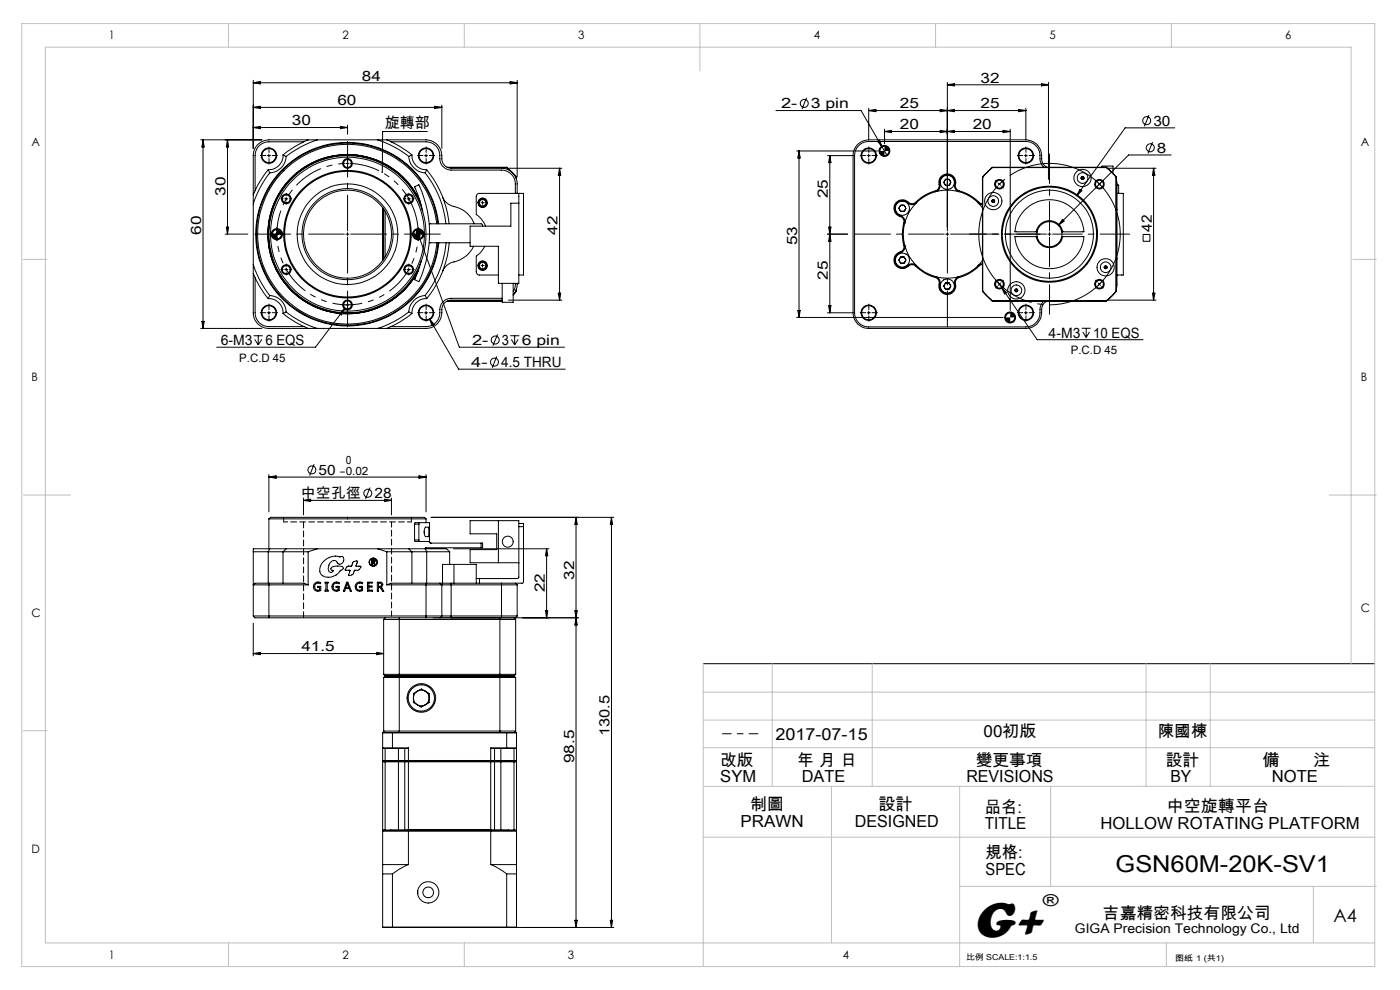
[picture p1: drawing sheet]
<svg xmlns="http://www.w3.org/2000/svg" width="297mm" height="210mm" viewBox="0 0 297 210" stroke-linecap="round" stroke-linejoin="round" font-family="sans-serif">
<g fill="none" stroke="#000" stroke-width=".21">
<path d="M53.7 17v14.5M53.7 17.6l1.5-.3v.5zM53.7 17.6h56M108.2 17.3l1.5 .3-1.5 .2zM109.7 17v20.5M201 17.5v30.7M201 18l1.5-.3v.5zM201 18h21.4M220.9 17.7l1.5 .3-1.5 .2zM222.4 17.5v20.6M42.6 29.7h13M43.1 29.7l.2 1.5h-.5z"/>
<path d="M43.1 29.7v40M48.3 29.7v20M48.3 29.7l.2 1.5h-.5zM53.7 22.8l1.5-.3v.5zM53.7 22.8h40M53.7 27h20M53.7 27l1.5-.2v.5zM56.7 33h.7M56.9 36a19.7 19.7 0 0 0-3.2 5.3M56.9 36l.3 .7M57 32.7v.6M57.2 36.7a20.7 20.7 0 0 0-3.5 6.6"/>
<path d="M60 32.9a3 3 0 0 1-3.1 3.1M60 32.9l.7 .3M60.7 33.2a3.7 3.7 0 0 1-3.5 3.5M64.5 30.1h-7.5a2.89 2.89 0 0 0-2.9 2.9v7.5M65.4 29.7a21.1 21.1 0 0 0-5.4 3.2M67.3 29.7a21.8 21.8 0 0 0-6.6 3.5M72.2 26.8l1.5 .2-1.5 .3zM73.4 34.7h.6M73.7 34.4v.6M73.7 26.6v1.9M80.1 29.7a21.8 21.8 0 0 1 6.6 3.5M82.1 29.7a21.1 21.1 0 0 1 5.3 3.2"/>
<path d="M82.9 30.1h7.5a2.99 2.99 0 0 1 2.9 3.6 2.39 2.39 0 0 0 2.4 2.4h10.7a2.95 2.95 0 0 1 2.9 2.9v2M86.7 33.2a3.8 3.8 0 0 0 3.5 3.5M87.4 32.9a3 3 0 0 0 3.1 3.1M87.4 32.9l-.7 .3M90.1 33h.6M90.2 36.7a20.9 20.9 0 0 1 4.4 10.8M90.4 32.7v.6M90.5 36a21.4 21.4 0 0 1 4.8 11.5M90.5 36l-.3 .7M90.7 27.9h-9.5l-.1 8.6M92.2 22.5l1.5 .3-1.5 .2zM93.7 22.3v9.2"/>
<path d="M94.8 35.5h12.7M95 35.6h12.5M107.5 35.6l.8 .7M107.5 35.5l2.1 2.1M107.5 35.5v.1M107.9 35.7h11.3M109.2 37.2l.3 .4M109.5 37.6v.3M109.6 37.6h-.1M109.6 37.6v.5M118.7 35.7l.3 1.5h-.6zM118.7 35.7v28"/>
<path d="M164.6 23.5h18.1l4.4 7.6M169 32h17.1M169.5 32v35.3M169.5 32l.3 1.5h-.5zM171.1 20.7l-1 2.4M175.5 33h5.5M176 33v33.3M176 33l.3 1.5h-.5zM181 33v33.3M184 33h.6M184.3 29.7a3.3 3.3 0 0 0-3.3 3.3M184.3 29.7h33.3"/>
<path d="M184.3 32.7v.6M184.3 23v6.7M184.3 23.5h33.3M184.3 23.5l1.5-.3v.5zM186.2 30l.4-.3 .5 1.4zM187.1 31.1l1 1.8M187.6 31a1.02 1.02 0 0 0-1 1M187.6 27.9h26.7M187.6 27.4v3.1M187.6 27.9l1.5-.3v.5zM188.6 32l-.2 .7-.8 .3M199.5 23.2l1.5 .3-1.5 .2z"/>
<path d="M199.5 27.6l1.5 .3-1.5 .2zM200.6 38h.8l.3 .7-.3 .7-.8-.1-.4-.6zM201 23.5l1.5-.3v.5zM201 27.9l1.5-.3v.5zM208.4 37.6v24.2M208.4 37.6h.1M208.5 37.6v24.2M210.5 35.5l-2.1 2.1M210.5 35.5v.1M210.5 35.5h24.2M210.5 35.6l-2 2M210.5 35.6h24.2"/>
<path d="M211.8 38.8l.2 .3M212 39.1l-.2 .2M212 39.1l.3 .2M212.3 38.8l-.3 .3M212.8 27.6l1.5 .3-1.5 .2zM214.3 27.4v38.5M216.1 23.2l1.5 .3-1.5 .2zM217.3 33h.6M217.6 29.7a3.5 3.5 0 0 1 3.4 4l.3 1.1 .8 .7M217.6 32.7v.6M217.6 23v6.7M221.5 35.5l-.2-.2a3.4 3.4 0 0 1-.7-2.7 3 3 0 0 0-3-2.6h-33.3a3 3 0 0 0-3 3v33.3a3 3 0 0 0 3 3h33.3a3.1 3.1 0 0 0 3-3.6 2.37 2.37 0 0 1 .9-1.8"/>
<path d="M229.6 37.8h.1M233 38.8l.5 .5M233.8 35.5v-.3h2.3v1.6M234.7 35.6l2 2M234.7 35.5l2.1 2.1M234.7 35.5v.1M234.8 35.7h10.5M236.7 37.6v24.2M236.8 38.1l.2 .9v21.4l-.2 .9M236.8 37.6h-.1M236.8 37.6v24.2M237 39.3h.3v1.7"/>
<path d="M243.7 24.4l-.9 2.4M244.5 30.2l-1 2.4M244.7 35.7v28M244.7 35.7l.3 1.5h-.5zM248.5 32.9h-9.1l-14.9 14.9M249.2 27.1h-10.5l-10.3 14.4M47.8 49.7h4.8M48 48.2h.5l-.2 1.5zM53.7 56.1a20.7 20.7 0 0 0 3.5 6.6M53.7 58a19.7 19.7 0 0 0 3.2 5.4M54.1 58.9v7.4a2.89 2.89 0 0 0 2.9 3h7.5M58.4 49.7h.7"/>
<path d="M58.7 49.3v.7M58.7 48.7l-.4 .1a.91 .91 0 0 0-.6 .9M59.7 49.7a.96 .96 0 0 1-1 1M60.4 42.2h.7M60.4 57.2h.7M60.7 41.8v.7M60.7 56.9v.6M73.4 49.7h.6M73.7 49.3v.7M81.2 44.1v11.2M81.2 44.2v11M81.4 44.4v10.6"/>
<path d="M81.7 44.9v9.6M86.4 42.2h.6M86.4 57.2h.6M86.7 41.8v.7M86.7 56.9v.6M88.3 49.3l.5-.2 .2 1.5zM88.4 49.7h.6M88.4 48.7l.6 1.9M88.4 48.7l.7 1.4-.4 .1zM88.7 48.7a1.02 1.02 0 0 0-1 1M88.7 49.3v.7M89 50.6l8.4 23.1h22.4"/>
<path d="M89.1 42.8a16.9 16.9 0 0 0-25.5-6.6 16.9 16.9 0 0 0-.7 26.4 16.9 16.9 0 0 0 25.9-5.2M89.2 42.9a16.9 16.9 0 0 0-25.6-6.7 16.9 16.9 0 0 0-.7 26.4 16.9 16.9 0 0 0 25.9-5.3M89.4 43.7a16.8 16.8 0 0 0-25.5-7.6 16.8 16.8 0 0 0-.8 26.6 16.8 16.8 0 0 0 25.9-6.2M89.7 44.8a18.2 18.2 0 0 0-1.8-5.2l1-.4a24.5 24.5 0 0 1 0 20.6l-1-.5 1.5-3.9M89.7 49.7a1.02 1.02 0 0 1-1 1M91.1 51.5h8.6M91.1 47.5h11l.2 .1 .1 .4M92.6 47.5a19.1 19.1 0 0 0-29.2-13.8 19.1 19.1 0 0 0 .3 32.3 19.1 19.1 0 0 0 29-14.3v-.2M92.9 47.5a19.3 19.3 0 0 0-29.6-14.1 19.3 19.3 0 0 0 .3 32.7 19.3 19.3 0 0 0 29.4-14.6M93.1 47.5a19.5 19.5 0 0 0-29.8-14.3 19.5 19.5 0 0 0 .3 33.1 19.5 19.5 0 0 0 29.5-14.8M93.9 41.8a3.6 3.6 0 0 0 3 2.2 6 6 0 0 1 3.7 3.5M94.7 51.5a21.2 21.2 0 0 1-4.5 11.2"/>
<path d="M95.3 51.5a22.2 22.2 0 0 1-4.8 11.9M100.5 52.2a6.6 6.6 0 0 1-5 3.6l-1 .7-.6 1.1M102.1 56.3h.6M102.1 43h.6M102.4 42.7v.6M102.4 56v.7M102.8 52.2v.2a5.2 5.2 0 0 1-1.8 1.9v3.4a.66 .66 0 0 0 .7 .6h4M109.7 41a5.3 5.3 0 0 0-.6-3.9l-.8-.8a2.92 2.92 0 0 0-1.9-.6h-10.7a2.12 2.12 0 0 1-2-2.7 3.4 3.4 0 0 0-3.3-3.3h-33.4a3.3 3.3 0 0 0-3.3 3.3v33.3a3.3 3.3 0 0 0 3.3 3.4h33.4a3.6 3.6 0 0 0 3.4-4.4 1.98 1.98 0 0 1 1.9-1.6h10.8M109.7 41h.4M109.7 41h-8a.66 .66 0 0 0-.7 .7v3.8a5.1 5.1 0 0 1 2 2.5M110.1 41v19.1h-4.4v-7.9h-6v-4.2h8.7v-4.9h1.7M110.1 41h1v17.3h-1"/>
<path d="M175.5 49.7h4.3M175.8 48.2h.5l-.3 1.5zM176 49.7l.3 1.5h-.5zM191.1 54.5h.7l.4 .7-.4 .6h-.7l-.4-.6zM191.1 43.5h.7l.4 .7-.4 .6h-.7l-.4-.6zM191.9 52a1.43 1.43 0 0 1-1.2 1.8 1.62 1.62 0 0 0-.5 2.4 1.62 1.62 0 0 0 2.6 0l.7-.3 .9 .4M191.9 47.3a8.8 8.8 0 0 0 0 4.7M191.9 52a8.7 8.7 0 0 0 2.5 4.3M194.4 56.3a8.6 8.6 0 0 0 4.1 2.4M194.4 43a1.4 1.4 0 0 1-2.1-.2 1.63 1.63 0 0 0-2.4 .9 1.63 1.63 0 0 0 1.3 2.1l.7 .8v.7M194.4 43a8.7 8.7 0 0 0-2.5 4.3M198.5 58.7a1.43 1.43 0 0 1 .9 1.9 1.61 1.61 0 0 0 1.9 1.6 1.61 1.61 0 0 0 1.2-2.2v-.5l.3-.4 .6-.4"/>
<path d="M198.5 40.7a9.1 9.1 0 0 0-4.1 2.3M198.5 40.7a1.38 1.38 0 0 0 .9-2 1.61 1.61 0 0 1 1.9-1.6 1.61 1.61 0 0 1 1.2 2.2l.3 1 .6 .4M198.5 58.7a8.9 8.9 0 0 0 4.9 0M198.5 40.7a9.9 9.9 0 0 1 4.9 0M200.6 60h.8l.3 .7-.3 .6h-.8l-.4-.6zM200.6 49.7h.7M201 49.3v.7M203.4 40.7a9.1 9.1 0 0 1 4.1 2.3M207.5 56.3a8.6 8.6 0 0 1-4.1 2.4M207.5 43l.9 .4M207.5 43l.9 1.1M208.4 43.2l-.4-.1a11.6 11.6 0 0 0-4.9-2.8l-.4-.8a1.88 1.88 0 0 0-1.7-2.6 1.88 1.88 0 0 0-1.8 2.6l-.1 .5-.5 .4a10.2 10.2 0 0 0-4.7 2.7h-.9a1.84 1.84 0 0 0-2.8-.2 1.84 1.84 0 0 0 .4 2.9 1.36 1.36 0 0 1 1 2.1 11.7 11.7 0 0 0 .2 4.6l-.5 .8a1.84 1.84 0 0 0-1.6 2.3 1.84 1.84 0 0 0 2.7 1.1 1.4 1.4 0 0 1 2.3 .2 10.8 10.8 0 0 0 4.1 2.1 1.77 1.77 0 0 1 .4 2 1.81 1.81 0 0 0 2.2 1.4 1.81 1.81 0 0 0 1.3-2.4 1.36 1.36 0 0 1 1.4-1.3 17.9 17.9 0 0 0 4.1-2.5h.2"/>
<path d="M208.4 55.9l-.9 .4M208.4 55.3l-.9 1M210.7 42.6h.1M211.6 59.6l.9 1.4M219.8 50.2a2.87 2.87 0 0 0 2.8 2.3 2.87 2.87 0 0 0 2.9-2.3M219.8 49.2a2.86 2.86 0 0 1 2.8-2.4 2.86 2.86 0 0 1 2.9 2.4M220 50.2h-4.7a7.3 7.3 0 0 0 7.3 6.8 7.3 7.3 0 0 0 7.3-6.8h-4.7M220 49.2h-4.7a7.3 7.3 0 0 1 7.3-6.8 7.3 7.3 0 0 1 7.3 6.8h-4.7M220 50.2a2.66 2.66 0 0 0 2.6 2.1 2.66 2.66 0 0 0 2.6-2.1M220 49.2a2.66 2.66 0 0 1 2.6-2.2 2.66 2.66 0 0 1 2.6 2.2M220 49.2v1M222.3 49.7h.7"/>
<path d="M222.6 49.3v.7M225.2 49.2v1M225.4 46.6l.3 .3-1.2 .9zM229.1 40.2l.4 .3-1.1 1zM234.5 56.7h.1M236.8 54.7l.2 .2M237 41h1.3v17.3h-1.3M237 44.5l-.2 .1M242.5 49.7h1.4v1.5h-1.4zM42.6 69.7h13M42.8 68.2h.5l-.2 1.5zM53.8 71.2h1.9"/>
<path d="M54 72l.8 1.2M54.8 71.2v2M55.5 72l-.7 1.2M56.7 66.3h.7M56.9 63.4a3 3 0 0 1 3.1 3.1M57 66v.7M57.2 62.7a3.6 3.6 0 0 1 3.5 3.5M57.2 62.7l-.3 .7M60 66.5a19.7 19.7 0 0 0 5.4 3.2M60.7 66.2a20.7 20.7 0 0 0 6.6 3.5M60.7 66.2l-.7 .3M72 66.5l1.1-1-.7 1.3z"/>
<path d="M73.1 65.5l-6.2 8.2h-20.9M73.4 64.7h.6M73.7 64.3v.7M86.7 66.2a20.7 20.7 0 0 1-6.6 3.5M86.7 66.2l.7 .3M87.4 66.5a19.7 19.7 0 0 1-5.3 3.2M90.1 66.3h.6M90.2 62.7a3.7 3.7 0 0 0-3.5 3.5M90.2 62.7l.3 .7M90.4 66v.7M90.5 63.4a3 3 0 0 0-3.1 3.1M91.1 67.7l6.2 10.6h22.6"/>
<path d="M91.1 67.7l1 1.1-.4 .3zM94.8 63.9h11.7M95 63.8h11.5M105.4 75.6l-1 2.4M105.6 70.9l-1 2.4M106.5 63.3h-10.8a2.51 2.51 0 0 0-2.4 3 2.89 2.89 0 0 1-2.9 3h-7.5M106.5 60.1v4h2.4v-4M107.9 63.7h11.3M108.2 71.2h2M108.5 72l.7 1.2M109.2 71.2v2M109.3 60.1l-.1 1.1-.3 .7"/>
<path d="M109.5 61.8l-.3 .4M109.5 61.5v.3M109.5 61.8h.1M109.6 61.8l-.7 .8M109.6 61.3v.5M109.7 60.1l-.2 1.3-.6 1.1M109.9 72l-.7 1.2M118.4 62.2h.6l-.3 1.5zM169 67.3h43.8M169.3 65.9h.5l-.3 1.4zM175.5 66.3h5.5M175.8 64.8h.5l-.3 1.5z"/>
<path d="M184 66.3h.6M184.3 66v.7M208.4 61.8l2.1 2.1M208.5 61.8l2 2M208.5 61.8h-.1M210.5 63.9h24.2M210.5 63.8h24.2M210.5 63.8v.1M211.8 60l.5 .5M212.3 60l-.5 .5M212.5 61l7.5 11.1h22.5M212.5 61l1 1.1-.4 .3z"/>
<path d="M214.3 66.3a1.02 1.02 0 0 0-1 1M215.3 67.3a1.02 1.02 0 0 1-1 1.1M215.6 61.6h.1M217.3 66.3h.6M217.6 66v.7M222.1 63.9l-.2 .1a2.2 2.2 0 0 0-.9 2.3 3.3 3.3 0 0 1-3.4 3.4h-33.3a3.3 3.3 0 0 1-3.3-3.4M229.4 69.6h2M229.7 70.4l.7 1.2M230.4 69.6v2M231.1 70.4l-.7 1.2M233 60l.2 .3M233.2 60.3l-.2 .2"/>
<path d="M233.2 60.3l.3 .2M233.5 60l-.3 .3M234.7 63.8v.1M234.8 63.7h10.5M236.7 61.8l-2 2M236.7 61.8h.1M236.8 61.8l-2.1 2.1M244.5 62.2h.5l-.3 1.5zM66.6 98.5l-.9 2.4M53.7 117h3.2M56.9 117h3.1M56.9 117v6.7"/>
<path d="M57 100.7v7.9M57 101.2h33.4M57 101.2l1.6-.3v.6zM57 110.1h33.4M57 110.1l.4-.4h31.1a1.9 1.9 0 0 1 1.9 .4M57 110.1v6.3M57.2 116.4h3.5M57.2 116.4h-3.5v14.3M57.2 116.4l-.3 .6M60 117h5.4M60 117v6.7M60.2 109.7v1"/>
<path d="M60.7 116.4h6.6M60.7 116.4l-.7 .6M64.4 105.6v3.6M64.4 106.1h18.6M64.4 106.1l1.5-.2v.5zM65.4 117v7.1M67.3 116.4h12.8M67.3 116.4l-1.9 .6M68.6 119.1a3.6 3.6 0 0 1 3.6-1l.3-.1a.84 .84 0 0 1 .3 1.2 .84 .84 0 0 1-1.2 .2l-.2-.3a1.06 1.06 0 0 0-1.6 .8 1.21 1.21 0 0 0 .2 1.4 .39 .39 0 0 0 .4 .1 .39 .39 0 0 0 .2-.4l-.4-.1v-.3a2.16 2.16 0 0 1 2.6-.2 .65 .65 0 0 1-.6 .6 2.66 2.66 0 0 1-4.2 .7 2.28 2.28 0 0 1 .6-2.6zM78.5 103.4l-1 2.4M78.8 118.7l.8 .1v.3l-.3 .2 .3 .5h-.2l-.3-.5-.1 .5h-.2zM79 118.8h.3l.1 .3-.4 .1z"/>
<path d="M80.1 116.4h6.6M80.1 116.4l2 .6M81.6 105.9l1.4 .2-1.4 .3zM82.1 117h5.3M82.1 117v7.1M83 105.6v3.6M86.7 116.4h3.5M86.7 116.4l.7 .6M87.4 117h3.1M87.4 117v6.7M87.9 114.5l.2 .4h.9M87.9 111.2h1"/>
<path d="M87.9 114.5h1M87.9 111.2v3.3M88.9 114.5l.1 .4M88.9 111.2v3.3M88.9 100.9l1.5 .3-1.5 .3zM89 110.9l-.1 .3M89 110.9h2.1v4M89 114.9h2.1M89 110.9h-.9l-.2 .3M90 112.7v.4M90.2 116.4h4.5l.7 .6M90.2 111.9l.6-.1 .2 .7-.1 1.2-.1 .1h-.4a1.54 1.54 0 0 1-.2-1.9z"/>
<path d="M90.2 116.4l.3 .6M90.3 116.2h.1M90.4 100.7v7.9M90.4 110.1v.8M90.4 116.2v.2M90.4 116.2h11.7M90.5 117h4.9M90.5 117v6.7M91.1 114.9l.3 .3h10.7M91.1 114.9h.1M91.1 114.9l.4 .3M91.4 109.7h38.8"/>
<path d="M95.4 117v2.7M96.2 116.4h20.3M96.3 119.7h-2.4v4M96.3 119.7h4.7v4M96.3 119.7v4M102.1 115.2h.3v1h-.3M102.1 115.2v1M105.7 110.4v9M110.1 119.4h-10.4v-2.8h5.7v-3.4h-5.7v-2.8h10.4l-.1 12.2-.2 .1h-8.1M110.1 111h1v.7M110.1 111.7h1M111.1 111.7v11.8l-.3 .2h-1.5"/>
<path d="M116 116.4v14.6M116 116.4l.2 1.5h-.5zM122.2 109.7v87M122.2 109.7l.2 1.5h-.4zM129.7 109.7v87M129.7 109.7l.3 1.5h-.5zM53.7 130.7l.3 .3h3M53.7 130.7h40M53.7 132.2v6.9M53.7 138.6l1.5-.2v.5zM53.7 138.6h27.7M57 123.7h7.5l.9 .4"/>
<path d="M57 123.7h-2.9l-.4 .4h11.7M57 123.7v7.3M57 131h33.4M66.9 123.7l.2-.2h.7l.2 .1v.2a.77 .77 0 0 0-1.2 .5 .77 .77 0 0 0 1 .8v-.5h-.4v-.2h.7v.9a.99 .99 0 0 1-1.4-.2 .99 .99 0 0 1 .2-1.4zM69 123.5h.6v.2h-.2v1.5h.2v.2h-.6v-.2h.1v-1.5h-.1zM70.8 123.7l.6-.2 .5 .1v.2a.77 .77 0 0 0-1.2 .5 .77 .77 0 0 0 1 .8v-.5h-.4v-.2h.7v.9a.99 .99 0 0 1-1.4-.2 .99 .99 0 0 1 .2-1.4zM73.6 123.5h.2l.7 1.9h-.2l-.2-.6h-.8l-.2 .6h-.3zM73.6 120.3l.4-.2a.58 .58 0 0 0 .7-.1 .58 .58 0 0 0 .1-.6 .93 .93 0 0 1 1-.3l-.3 1h1.1a.98 .98 0 0 1-1.4 .9l-.1 .1a.92 .92 0 0 1-1.2 .9l.4-1-1.1-.1zM73.7 123.7l.3 1h-.7zM75.2 121.1h-.1M75.7 123.7l.6-.2 .6 .1v.2a.77 .77 0 0 0-1.3 .5 .77 .77 0 0 0 1.1 .8v-.5h-.5v-.2h.7v.9a.99 .99 0 0 1-1.4-.2 .99 .99 0 0 1 .2-1.4zM78 123.5h1v.2h-.8v.6h.7v.2h-.7v.7h.8v.2h-1z"/>
<path d="M79.9 138.4l1.5 .2-1.5 .3zM80 123.5h.6a.5 .5 0 0 1 .6 .2 .5 .5 0 0 1-.1 .6l-.3 .2 .6 .9h-.3l-.5-.8h-.3v.8h-.3zM80.3 123.7h.3a.35 .35 0 0 1 .3 .3 .35 .35 0 0 1-.3 .4h-.3zM81.4 131.4h28M81.4 131.4v11.6M81.7 131l-.3 .4M82.1 124.1h11.6M84.7 131v24.4M90.4 123.7h-7.5l-.8 .4M90.4 123.7h2.9M90.4 131h3M90.4 123.7v7.3"/>
<path d="M91.9 131h30.8M93.3 123.7h2.4M93.3 123.7l.4 .4M93.7 130.7h16M93.7 124.1h16M93.7 124.1v6.6M93.7 130.7l-.3 .3M95.7 123.7v7.3h-2.3M95.7 123.7h10.7M101 122.7h.7M101.7 122.7v1M106 131v24.4"/>
<path d="M106.4 123.7h2.9M106.4 123.7v7.3h3l.3-.3M109 131l.4 .4M109.3 123.7l.4 .4M109.4 131.4v11.6M109.7 124.1v6.6M115.7 129.6h.5l-.2 1.4zM122 129.6h.4l-.2 1.4zM122.2 131l.2 1.6h-.4zM81.2 155.5h2.1M81.2 155.5v5.8M81.4 155.1h28"/>
<path d="M81.4 143.7h28M81.4 143h28M81.4 143.7v11.4M81.4 155.1l.3 .3M81.4 143l.3 .4M81.7 143.4h27.3M81.7 158.7v2.6M81.7 143.4l-.3 .3M83.3 155.5h26.3M83.3 158.7h-2.1h2.1M83.3 155.5v3.2M83.3 158.7h3.3"/>
<path d="M83.3 158.7h.1M83.3 155.4l-2.1 .1M83.3 155.4v.1M83.3 155.4h24.2M84.5 158.7v2.7M85.9 158.7v2.6M86.6 158.7v2.6M86.6 158.7h-3.3M87.7 147.1l1.7-1 1.7 1v1.9l-1.7 1-1.7-1zM104.1 158.7h5.5h-2.1M104.1 158.7v2.7M104.1 158.7h3.4"/>
<path d="M104.9 158.7v2.6M106.3 158.7v2.7M107.5 155.4l2.1 .1M107.5 155.4v3.3M109 158.7v2.6M109 143.4l.4 .3M109.4 155.1l-.4 .3M109.4 143.7v11.4M109.4 143l-.4 .4M109.6 155.5v5.8M149.2 140.8h142.4M81.2 176.3h5.4"/>
<path d="M81.2 161.3h.5M81.2 161.6h.5M81.2 161.6v14.4l.5 .1M81.2 161.3l.5 .1M81.2 176.3v7.1M81.7 161.6h4.2M81.7 161.3h4.2M81.7 161.6v14.5M81.7 176.1h2.8M81.7 161.3v.1M81.7 161.5l-.5 .1M81.7 161.4h2.8"/>
<path d="M81.7 161.5h2.8M81.7 161.5v.1M82.8 176.1h25.1M82.8 176.1v.1M82.8 176.1h.1M84.5 176.1h1.4M84.5 161.5h1.4M84.5 161.4h1.4M84.5 161.5v14.6M85.3 161.4l.1 .1M85.4 161.5h19.9M85.4 161.5h-.1"/>
<path d="M85.9 161.3h.7M85.9 161.6h.7M85.9 176.1h.6M85.9 161.6v14.5M85.9 161.3v.1M85.9 161.4h.8M85.9 161.5h.8M85.9 161.5v.1M86.5 176.1h17.7M86.6 176.3h23M86.6 161.3h18.3M86.6 161.6h18.3"/>
<path d="M86.6 161.6v14.4M86.6 176.3v7.1M86.6 176h17.5M86.6 161.3l.1 .1M86.6 176l-.1 .1M86.7 176.2l-5.5 .1M86.7 161.4h17.4M86.7 161.5l-.1 .1M86.7 161.5h17.4M86.7 176.2l-.1 .1M86.7 176.2h17.4M104.1 161.4h.7"/>
<path d="M104.1 161.5h.7M104.1 176.2l5.5 .1M104.1 161.5v14.5M104.1 176.2v7.2M104.1 176l.1 .1M104.2 176.1h.7M104.8 161.5h1.5M104.8 161.4h1.5M104.8 161.5l.1 .1M104.9 161.6h4.1M104.9 176.1h1.4M104.9 161.3h4.1"/>
<path d="M104.9 161.6v14.5M104.9 161.3l-.1 .1M105.3 161.5h.1M105.4 161.4l-.1 .1M106.3 161.4h2.7M106.3 161.5h2.7M106.3 176.1h2.7M106.3 161.5v14.6M107.9 176.1l.1 .1M107.9 176.1h.1M109 161.5l.6 .1M109 161.5v.1"/>
<path d="M109 161.3h.6M109 161.6h.6M109 161.6v14.5M109 161.3v.1M109.6 161.3l-.6 .1M109.6 161.6v14.4l-.6 .1M109.6 176.3v7.1M81.2 185.4h2.1M81.2 183.4v2M81.2 183.4h5.4M81.2 196.7h2.1M81.2 185.4v11.3"/>
<path d="M83.3 196.7h26.3M83.3 185.4v11.3M83.3 196.7h.1M83.3 196.7h24.2M86.6 183.4l-1.7 .9-1.6 1.1M88.6 189v.6M104.1 183.4l1.8 .9 1.6 1.1M104.1 183.4h5.5M107.5 185.4h2.1M107.5 185.4v11.3M109 196.7h21.2M109.6 183.4v2"/>
<path d="M109.6 196.7h-2.1M109.6 185.4v11.3M122 195.2h.4l-.2 1.5zM129.5 195.2h.5l-.3 1.5z"/>
<circle cx="57" cy="33" r="1.63"/>
<circle cx="57.1" cy="33" r="1.49"/>
<circle cx="73.7" cy="34.7" r=".84"/>
<circle cx="73.7" cy="34.7" r="1.05"/>
<circle cx="90.4" cy="33" r="1.63"/>
<circle cx="90.4" cy="33" r="1.49"/>
<circle cx="170.6" cy="21.9" r=".85"/>
<circle cx="184.3" cy="33" r="1.63"/>
<circle cx="184.3" cy="33" r="1.49"/>
<circle cx="187.6" cy="32" r="1"/>
<circle cx="187.6" cy="32" r="1.17"/>
<circle cx="201" cy="38.7" r="1.5"/>
<circle cx="201" cy="38.7" r=".68"/>
<circle cx="212" cy="39.1" r=".84"/>
<circle cx="212" cy="39.1" r="1.03"/>
<circle cx="217.6" cy="33" r="1.63"/>
<circle cx="217.6" cy="33" r="1.49"/>
<circle cx="229.6" cy="37.8" r="1.83"/>
<circle cx="229.6" cy="37.8" r=".31"/>
<circle cx="229.7" cy="37.8" r=".28"/>
<circle cx="229.7" cy="37.8" r="1.15"/>
<circle cx="233.2" cy="39.1" r=".83"/>
<circle cx="233.2" cy="39.1" r="1.01"/>
<circle cx="243.3" cy="25.6" r=".85"/>
<circle cx="244" cy="31.4" r=".84"/>
<circle cx="58.7" cy="49.7" r="1.19"/>
<circle cx="58.7" cy="49.7" r="1"/>
<circle cx="60.7" cy="57.2" r="1.03"/>
<circle cx="60.7" cy="42.2" r="1.03"/>
<circle cx="60.7" cy="42.2" r=".83"/>
<circle cx="60.7" cy="57.2" r=".84"/>
<circle cx="73.7" cy="49.7" r="16.7"/>
<circle cx="73.7" cy="49.7" r="9.3"/>
<circle cx="73.7" cy="49.7" r="13.5"/>
<circle cx="73.7" cy="49.7" r="13.3"/>
<circle cx="73.7" cy="49.7" r="10.7"/>
<circle cx="73.7" cy="49.7" r="9.7"/>
<circle cx="73.7" cy="49.7" r="16.3"/>
<circle cx="86.7" cy="42.2" r=".83"/>
<circle cx="86.7" cy="57.2" r=".84"/>
<circle cx="86.7" cy="57.2" r="1.04"/>
<circle cx="86.7" cy="42.2" r="1.04"/>
<circle cx="88.7" cy="49.7" r=".99"/>
<circle cx="88.7" cy="49.7" r="1.19"/>
<circle cx="102.4" cy="43" r=".88"/>
<circle cx="102.4" cy="56.3" r=".88"/>
<circle cx="102.4" cy="56.3" r=".68"/>
<circle cx="102.4" cy="43" r=".68"/>
<circle cx="102.4" cy="43" r="1"/>
<circle cx="102.4" cy="56.3" r="1"/>
<circle cx="191.4" cy="44.2" r="1.5"/>
<circle cx="191.4" cy="55.2" r="1.48"/>
<circle cx="191.4" cy="44.2" r=".67"/>
<circle cx="191.4" cy="55.2" r=".67"/>
<circle cx="210.7" cy="42.6" r=".31"/>
<circle cx="210.7" cy="42.7" r=".28"/>
<circle cx="210.7" cy="42.7" r="1.12"/>
<circle cx="210.7" cy="42.7" r="1.83"/>
<circle cx="222.6" cy="49.7" r="10"/>
<circle cx="222.6" cy="49.7" r="9.3"/>
<circle cx="222.6" cy="49.7" r="10.2"/>
<circle cx="234.5" cy="56.7" r=".31"/>
<circle cx="234.6" cy="56.7" r=".29"/>
<circle cx="234.6" cy="56.7" r="1.12"/>
<circle cx="234.6" cy="56.7" r="1.83"/>
<circle cx="57" cy="66.3" r="1.63"/>
<circle cx="57.1" cy="66.3" r="1.49"/>
<circle cx="73.7" cy="64.7" r=".83"/>
<circle cx="73.7" cy="64.7" r="1.04"/>
<circle cx="90.4" cy="66.3" r="1.63"/>
<circle cx="90.4" cy="66.3" r="1.49"/>
<circle cx="104.9" cy="76.8" r=".86"/>
<circle cx="105.1" cy="72.1" r=".84"/>
<circle cx="184.3" cy="66.3" r="1.63"/>
<circle cx="184.3" cy="66.3" r="1.49"/>
<circle cx="201" cy="60.7" r="1.51"/>
<circle cx="201" cy="60.7" r=".68"/>
<circle cx="212" cy="60.3" r="1.02"/>
<circle cx="212" cy="60.3" r=".84"/>
<circle cx="214.3" cy="67.3" r="1.17"/>
<circle cx="214.3" cy="67.3" r="1"/>
<circle cx="215.6" cy="61.6" r=".31"/>
<circle cx="215.6" cy="61.6" r="1.84"/>
<circle cx="215.6" cy="61.6" r=".28"/>
<circle cx="215.6" cy="61.6" r="1.13"/>
<circle cx="217.6" cy="66.3" r="1.63"/>
<circle cx="217.6" cy="66.3" r="1.49"/>
<circle cx="233.2" cy="60.3" r="1"/>
<circle cx="233.2" cy="60.3" r=".83"/>
<circle cx="66.2" cy="99.7" r=".86"/>
<circle cx="78" cy="104.6" r=".85"/>
<circle cx="79.2" cy="119.2" r=".8"/>
<circle cx="79.2" cy="119.2" r=".89"/>
<circle cx="107.7" cy="114.9" r="1.17"/>
<circle cx="89.4" cy="148" r="1.68"/>
<circle cx="89.4" cy="148.1" r="2.79"/>
<circle cx="89.4" cy="148.1" r="3"/>
<circle cx="90.8" cy="189.3" r="1.13"/>
<circle cx="90.9" cy="189.3" r="2.25"/>
</g>
<path d="M237 45.3a15 15 0 0 0-25.1-6.1 15 15 0 0 0 6.7 24.9 15 15 0 0 0 18.7-17.8l-.3-1" fill="none" stroke="#000" stroke-width=".21" stroke-dasharray="30.5 1.3 1.3 1.3" stroke-dashoffset="2.4" stroke-linecap="butt"/>
<path d="M88.1 45.3a15 15 0 0 0-25.1-6.1 15 15 0 0 0 6.7 24.9 15 15 0 0 0 18.7-17.8l-.3-1" fill="none" stroke="#000" stroke-width=".21" stroke-dasharray="6.3 1.3 1.3 1.3 1.3 1.3" stroke-dashoffset=".5" stroke-linecap="butt"/>
<path d="M73.1 49.7h-19M73.7 49v-19M73.7 50.3v19M74.4 49.7h19M200.3 49.7h-19M201 49v-19M201 50.3v19M201.6 49.7h19" fill="none" stroke="#000" stroke-width=".21" stroke-dasharray="30.5 1.3 1.3 1.3" stroke-dashoffset="22.9"/>
<g fill="none" stroke="#000" stroke-width=".21" stroke-dasharray="30.5 1.3 1.3 1.3">
<path d="M56.4 33h-1.2M57.1 32.3v-1.1M57.1 33.7v1.1M57.7 33h1.2M73.1 34.7h-.5M73.7 34v-.5M73.7 35.3v.5M74.4 34.7h.5M89.7 33h-1.1M90.4 32.3v-1.1M90.4 33.7v1.1M91.1 33h1.1"/>
<path d="M183.6 33h-1.1M184.3 32.3v-1.1M184.3 33.7v1.1M185 33h1.1M211.6 38.6l-.4-.4M211.6 39.5l-.4 .4M212.5 39.5l.4 .4M212.5 38.6l.4-.4M217 33h-1.2M217.6 32.3v-1.1M217.6 33.7v1.1M218.3 33h1.2"/>
<path d="M232.8 38.6l-.4-.4M232.8 39.5l-.4 .4M233.7 39.5l.4 .4M233.7 38.6l.4-.4M58.1 49.7h-.8M58.1 49.7h-.7M58.7 49v-.7M58.7 50.3v.8M58.8 49v-.7M58.8 50.3v.7M59.4 49.7h.7M60.1 42.2h-.5"/>
<path d="M60.1 57.2h-.5M60.7 41.5v-.5M60.7 42.8v.5M60.7 56.5v-.5M60.7 57.8v.5M61.4 42.2h.5M61.4 57.2h.5M86.1 57.2h-.5M86.1 42.2h-.5M86.7 56.5v-.5M86.7 57.8v.5M86.7 41.5v-.5"/>
<path d="M86.7 42.8v.5M87.4 57.2h.5M87.4 42.2h.5M88.1 49.7h-.8M88.7 49v-.7M88.7 50.3v.8M89.4 49.7h.7M101.7 56.3h-.3M101.7 43h-.3M102.4 55.7v-.4M102.4 57v.3M102.4 42.3v-.3"/>
<path d="M102.4 43.7v.3M103.1 56.3h.3M103.1 43h.3M211.6 59.8l-.4-.4M212.5 59.8l.4-.4M232.8 59.8l-.4-.4M233.7 59.8l.4-.4M56.4 66.3h-1.2M57.1 65.7v-1.2M57.1 67v1.2M57.7 66.3h1.2M73.1 64.7h-.5"/>
<path d="M73.7 64v-.5M73.7 65.3v.5M74.4 64.7h.5M89.7 66.3h-1.1M90.4 65.7v-1.2M90.4 67v1.2M91.1 66.3h1.1M183.6 66.3h-1.1M184.3 65.7v-1.2M184.3 67v1.2M185 66.3h1.1M211.6 60.7l-.4 .4"/>
<path d="M212.5 60.7l.4 .4M217 66.3h-1.2M217.6 65.7v-1.2M217.6 67v1.2M218.3 66.3h1.2M232.8 60.7l-.4 .4M233.7 60.7l.4 .4M87.3 109.7v1"/>
</g>
<path d="M222 49.7h-16.4M222.6 49v-16.3M222.6 50.3v16.4M223.3 49.7h16.3" fill="none" stroke="#000" stroke-width=".21" stroke-dasharray="30.5 1.3 1.3 1.3" stroke-dashoffset="24.2"/>
<path d="M153.3 155.6h7.5" fill="none" stroke="#000" stroke-width=".21" stroke-dasharray="30.5 1.3 1.3 1.3" stroke-dashoffset="28.6"/>
<path d="M60.2 110.7h27.1" fill="none" stroke="#000" stroke-width=".21" stroke-dasharray="1.3 .6" stroke-dashoffset=".4"/>
<path d="M64.4 110.7v20.3" fill="none" stroke="#000" stroke-width=".21" stroke-dasharray="1.3 .6"/>
<path d="M83.1 110.7v20" fill="none" stroke="#000" stroke-width=".21" stroke-dasharray="1.3 .6" stroke-dashoffset=".2"/>
<g fill="none" stroke="#c0c0c0" stroke-width=".21">
<path d="M4.6 5h287v200h-287zM48.5 5v5M98.5 5v5M148.5 5v10M198.5 5v5M248.5 5v5M5 55h5M287 55h5M5 105h10M282 105h10M5 155h5M149.2 152.7h142.4"/>
<path d="M149.2 146.8h142.4M149.2 140.8v64.2M149.2 158.6h142.4M163.8 140.8v26M185 140.8v26M243.1 140.8v26M256.8 140.8v26M286.6 140.8v-130.8h-277v190h282M149.2 177.6h142.4M176.4 166.8v33.2M203.6 166.8v38.2M222.9 166.8v21.2"/>
<path d="M291.6 166.8h-142.4M203.6 188h88.4M278.6 188v12M48.5 200v5M98.5 200v5M247.4 200v5"/>
</g>
<g fill="#000">
<path d="M81 36.4h.2v.2l-.1-.1v.2l-.1-.1z"/>
<path d="M87.7 49.7a1.02 1.02 0 0 0 1 1v-1zM88.7 48.7v1h1a1.02 1.02 0 0 0-1-1zM57.7 49.7a1.02 1.02 0 0 0 1 1v-1zM58.7 48.7v1h1a.95 .95 0 0 0-1-1z"/>
<path d="M213.3 67.3a1.02 1.02 0 0 0 1 1.1v-1.1zM214.3 66.3v1h1l-.1-.4a.91 .91 0 0 0-.9-.6zM186.6 32l.1 .2a.97 .97 0 0 0 .9 .8v-1zM187.6 31v1h1a1.02 1.02 0 0 0-1-1z"/>
</g>
<text font-size="11" x="206.4" y="198.7">G+</text>
<text font-size="4.9" x="236.7" y="185.1">GSN60M-20K-SV1</text>
<text font-size="3.9" x="282.9" y="195.5">A4</text>
<g font-size="3.5">
<text x="164.5" y="157">2017-07-15</text>
<text x="208.7" y="156.4">00初版</text>
<text x="245.6" y="156.4">陳國棟</text>
<text x="152.8" y="162.4">改版</text>
<text x="152.8" y="165.9">SYM</text>
<text x="169.1" y="162.4">年 月 日</text>
<text x="170.1" y="165.9">DATE</text>
<text x="205" y="165.9">REVISIONS</text>
<text x="207" y="162.4">變更事項</text>
<text x="247.4" y="162.4">設計</text>
<text x="248.3" y="165.9">BY</text>
<text x="267.8" y="162.4">備</text>
<text x="269.8" y="165.9">NOTE</text>
<text x="278.6" y="162.4">注</text>
<text x="159.1" y="171.9">制圖</text>
<text x="186.4" y="171.9">設計</text>
<text x="208.9" y="172.4">品名:</text>
<text x="247.5" y="172.2">中空旋轉平台</text>
<text x="157.1" y="175.4">PRAWN</text>
<text x="181.3" y="175.4">DESIGNED</text>
<text x="208.9" y="175.9">TITLE</text>
<text x="233.5" y="175.8">HOLLOW ROTATING PLATFORM</text>
<text x="209.1" y="182.1">規格:</text>
<text x="209.1" y="185.6">SPEC</text>
<text x="221.2" y="192.2">®</text>
<text x="234" y="194.8">吉嘉精密科技有限公司</text>
</g>
<text font-size="3.2" x="81.7" y="27.1">旋轉部</text>
<g font-size="3">
<text x="76.8" y="17.1">84</text>
<text x="208" y="17.5">32</text>
<text x="71.6" y="22.3">60</text>
<text x="165.7" y="23">2-</text>
<text x="172" y="23">3 pin</text>
<text x="190.9" y="23">25</text>
<text x="208" y="23">25</text>
<text x="61.9" y="26.6">30</text>
<text x="190.9" y="27.5">20</text>
<text x="206.4" y="27.5">20</text>
<text x="244.7" y="26.7">30</text>
<text x="245.4" y="32.4">8</text>
<text x="47.9" y="41.6" transform="rotate(-90 47.9 41.6)">30</text>
<text x="175.6" y="42.1" transform="rotate(-90 175.6 42.1)">25</text>
<text x="42.7" y="49.8" transform="rotate(-90 42.7 49.8)">60</text>
<text x="118.3" y="49.8" transform="rotate(-90 118.3 49.8)">42</text>
<text x="169.1" y="52" transform="rotate(-90 169.1 52)">53</text>
<text x="244.3" y="49.2" transform="rotate(-90 244.3 49.2)">42</text>
<text x="175.6" y="59.3" transform="rotate(-90 175.6 59.3)">25</text>
<text x="222.5" y="71.6">4-M3</text>
<text x="231.9" y="71.6">10 EQS</text>
<text x="46.8" y="73.2">6-M3</text>
<text x="56.3" y="73.2">6 EQS</text>
<text x="100" y="77.9">4-</text>
<text x="100.1" y="73.2">2-</text>
<text x="106.3" y="77.9">4.5 THRU</text>
<text x="106.5" y="73.2">3</text>
<text x="110.7" y="73.2">6 pin</text>
<text x="67.6" y="100.7">50</text>
<text x="63.8" y="105.7">中空孔徑</text>
<text x="79.4" y="105.7">28</text>
<text x="115.6" y="125.6" transform="rotate(-90 115.6 125.6)">22</text>
<text x="121.8" y="123" transform="rotate(-90 121.8 123)">32</text>
<text x="63.9" y="138.2">41.5</text>
<text x="121.8" y="161.9" transform="rotate(-90 121.8 161.9)">98.5</text>
<text x="129.3" y="156.1" transform="rotate(-90 129.3 156.1)">130.5</text>
</g>
<text font-size="2.8" x="228" y="197.8">GIGA Precision Technology Co., Ltd</text>
<g font-size="2.5">
<text x="23.1" y="8.4">1</text>
<text x="72.7" y="8.4">2</text>
<text x="122.7" y="8.4">3</text>
<text x="172.7" y="8.4">4</text>
<text x="222.7" y="8.4">5</text>
<text x="272.7" y="8.4">6</text>
<text x="6.7" y="30.9">A</text>
<text x="288.7" y="30.9">A</text>
<text x="50.8" y="76.8">P.C.D 45</text>
<text x="227.2" y="75">P.C.D 45</text>
<text x="6.7" y="80.9">B</text>
<text x="288.7" y="80.9">B</text>
<text x="6.7" y="130.9">C</text>
<text x="288.7" y="129.9">C</text>
<text x="6.7" y="180.9">D</text>
<text x="23.1" y="203.4">1</text>
<text x="72.7" y="203.4">2</text>
<text x="120.5" y="203.4">3</text>
<text x="178.8" y="203.4">4</text>
</g>
<g font-size="2.4">
<text x="72.1" y="100.7">-0.02</text>
<text x="73.3" y="98.3">0</text>
</g>
<g font-size="1.7">
<text x="204.9" y="203.7">比例 SCALE:1:1.5</text>
<text x="249.3" y="203.8">图纸 1 (共1)</text>
</g>
</svg>
